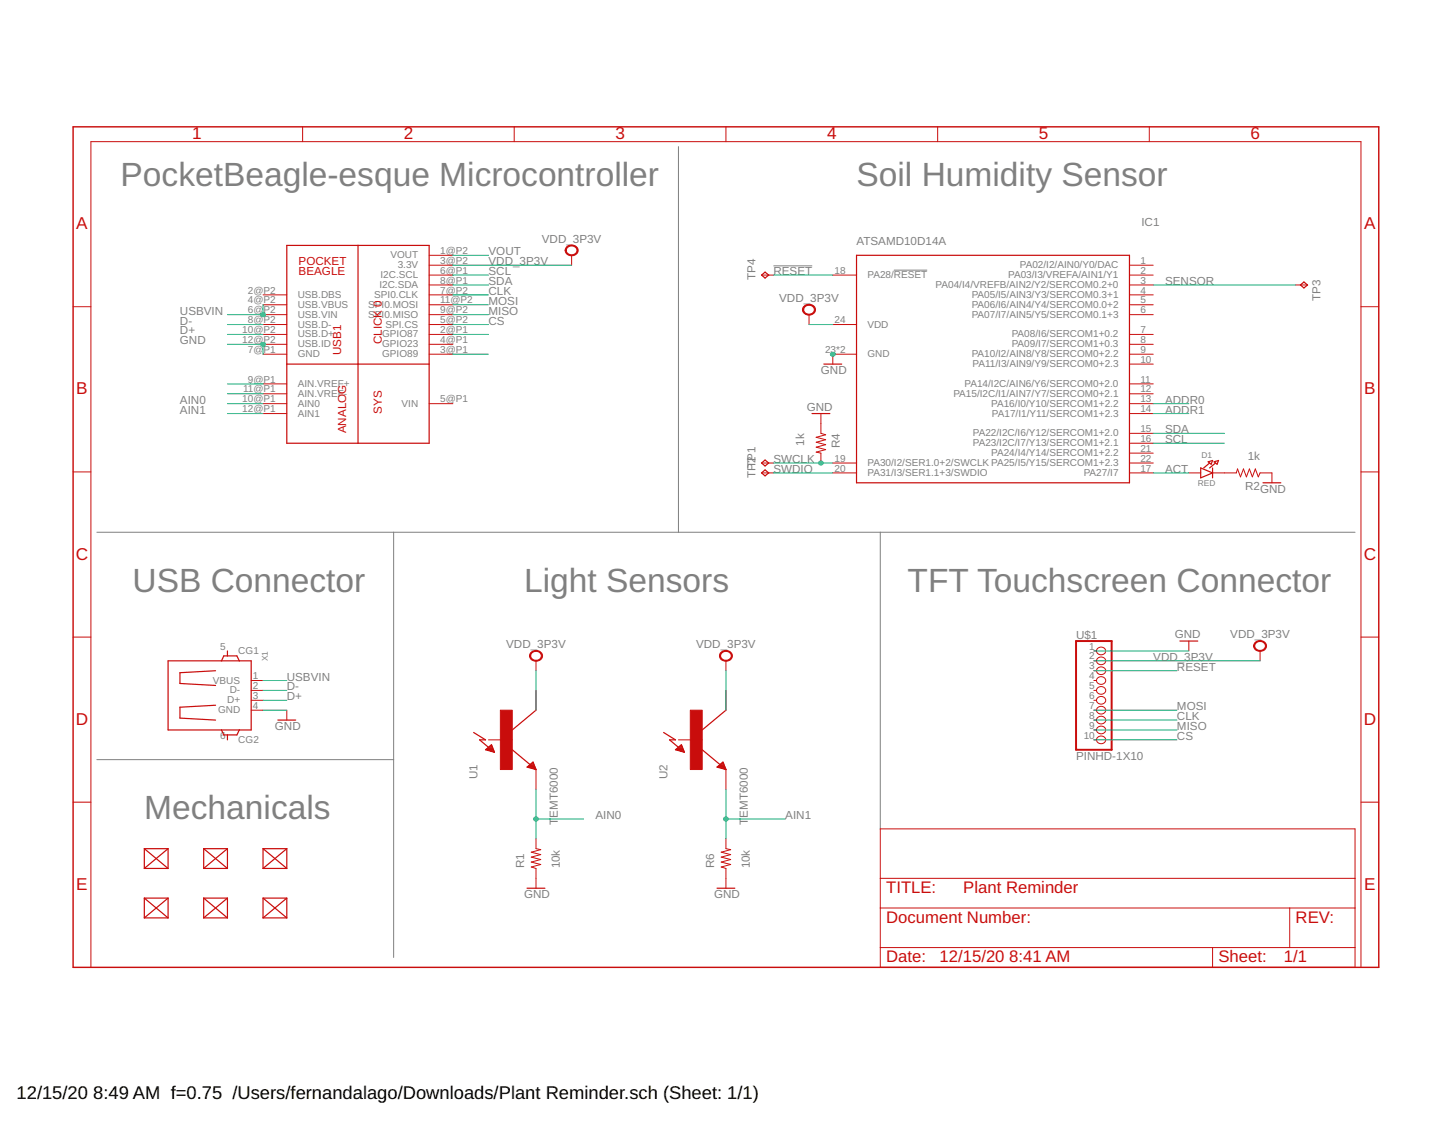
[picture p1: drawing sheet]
<svg xmlns="http://www.w3.org/2000/svg" width="279mm" height="216mm" viewBox="0 0 279 216" stroke-linecap="round" stroke-linejoin="round" font-family="sans-serif">
<path d="M130.6 28.2v74.3M148.9 51.2h7.5M172.1 52h6.4M18.6 102.5h242.3M75.8 102.5v81.9M169.5 102.5v57.1M18.6 146.3h57.2" fill="none" stroke="#808080" stroke-width=".19"/>
<path d="M14.1 24.4h251.4v161.9h-251.4z" fill="none" stroke="#c90d0c" stroke-width=".28"/>
<g fill="none" stroke="#c90d0c" stroke-width=".19">
<path d="M58.3 24.4v2.9M99 24.4v2.9M139.8 24.4v2.9M180.6 24.4v2.9M221.3 24.4v2.9M14.1 59.1h3.4M50.7 58.7h4.5M50.7 56.8h4.5M82.6 53h4.6M82.6 58.7h4.6M82.6 51.1h4.6M82.6 54.9h4.6"/>
<path d="M82.6 56.8h4.6M82.6 49.2h4.6M110.1 49.2v1.9M146.6 53h2.3M160.4 53h4.5M217.5 53h4.6M217.5 58.7h4.6M217.5 51.1h4.6M217.5 54.9h4.6M217.5 56.8h4.6M249.5 54.9h2.3M262.1 59.1h3.4"/>
<path d="M50.7 68.2h4.5M50.7 77.7h4.5M50.7 79.7h4.5M50.7 66.3h4.5M50.7 64.4h4.5M50.7 75.8h4.5M50.7 73.9h4.5M50.7 60.6h4.5M50.7 62.5h4.5M82.6 68.2h4.6M82.6 77.7h4.6M82.6 66.3h4.6"/>
<path d="M82.6 64.4h4.6M82.6 60.6h4.6M82.6 62.5h4.6M155.8 60.6v1.9M158.1 79.7v3.8l.9 .2-1.8 .5 1.8 .5-1.8 .5 1.8 .4-1.8 .5 1.8 .5-1.8 .5 .9 .2v1.9M160.4 62.5h4.5M164.9 68.2h-4.5v1.9M217.5 68.2h4.6M217.5 77.7h4.6M217.5 79.7h4.6M217.5 66.3h4.6M217.5 64.4h4.6"/>
<path d="M217.5 75.8h4.6M217.5 70.1h4.6M217.5 73.9h4.6M217.5 60.6h4.6M14.1 90.9h3.4M146.6 91.1h2.3M146.6 89.2h2.3M160.4 91.1h4.5M160.4 89.2h4.5M217.5 91.1h4.6M217.5 83.5h4.6M217.5 85.4h4.6"/>
<path d="M217.5 89.2h4.6M217.5 87.3h4.6M228.9 91.1h2.3M233.5 91.1h4.6l.2-.8 .6 1.5 .5-1.5 .6 1.5 .6-1.5 .6 1.5 .5-1.5 .6 1.5 .3-.7h2.3v1.9M262.1 90.9h3.4M14.1 122.7h3.4M48.4 134.9h2.3M48.4 133h2.3M48.4 136.8h2.3M48.4 131.1h2.3M55.2 136.8v1.9M103.2 127.3v1.9"/>
<path d="M103.2 133v3.8M139.8 127.3v1.9M139.8 133v3.8M210.6 134.9h.5M210.6 133h.5M210.6 136.8h.5M210.6 131.1h.5M210.6 125.4h.5M210.6 127.3h.5M210.6 129.2h.5M210.6 138.7h.5M211.4 124.8a.8 .8 0 0 1 1.2 0 .8 .8 0 0 1-.2 1.3 .79 .79 0 0 1-1-.2 .79 .79 0 0 1 0-1.1z"/>
<path d="M211.4 126.8a.8 .8 0 0 1 1.2-.1 .8 .8 0 0 1-.2 1.3 .79 .79 0 0 1-1-.2 .79 .79 0 0 1 0-1zM211.4 128.7a.8 .8 0 0 1 1.2-.1 .8 .8 0 0 1-.2 1.3 .79 .79 0 0 1-1-.2 .79 .79 0 0 1 0-1zM211.4 130.5a.8 .8 0 0 1 1.2 0 .8 .8 0 0 1-.2 1.2 .79 .79 0 0 1-1-.1 .79 .79 0 0 1 0-1.1zM211.4 132.4a.8 .8 0 0 1 1.2 0 .8 .8 0 0 1-.2 1.3 .79 .79 0 0 1-1-.2 .79 .79 0 0 1 0-1.1zM211.4 134.4a.8 .8 0 0 1 1.2-.1 .8 .8 0 0 1-.2 1.3 .79 .79 0 0 1-1-.2 .79 .79 0 0 1 0-1zM211.4 136.3a.8 .8 0 0 1 1.2-.1 .8 .8 0 0 1-.2 1.3 .79 .79 0 0 1-1-.2 .79 .79 0 0 1 0-1zM211.4 138.2a.8 .8 0 0 1 1.2-.1 .8 .8 0 0 1-.2 1.3 .79 .79 0 0 1-1-.2 .79 .79 0 0 1 0-1zM228.9 123.5v1.9M242.6 125.4v1.9M262.1 122.7h3.4M14.1 154.5h3.4M94.1 142.5h4.5"/>
<path d="M103.2 148.2v3.8M130.6 142.5h4.6M139.8 148.2v3.8M169.5 159.6h91.4v26.7h-91.4zM210.6 140.6h.5M210.6 142.5h.5M211.4 140.1a.8 .8 0 0 1 1.2 0 .8 .8 0 0 1-.2 1.2 .79 .79 0 0 1-1-.2 .79 .79 0 0 1 0-1zM211.4 142a.8 .8 0 0 1 1.2 0 .8 .8 0 0 1-.2 1.2 .79 .79 0 0 1-1-.2 .79 .79 0 0 1 0-1zM262.1 154.5h3.4M103.2 161.5v1.9l.9 .2-1.8 .5 1.8 .5-1.8 .5 1.8 .4-1.8 .5 1.8 .5-1.8 .5 .9 .3v3.8M139.8 161.5v1.9l.9 .2-1.8 .5 1.8 .5-1.8 .5 1.8 .4-1.8 .5 1.8 .5-1.8 .5 .9 .3v3.8M169.5 174.9h91.4"/>
<path d="M169.5 169.2h91.4M248.3 174.9v7.6M17.5 186.3v-159h244.6v159M169.5 182.5h91.4M233.5 182.5v3.8"/>
</g>
<g fill="none" stroke="#c90d0c" stroke-width=".23">
<path d="M55.2 47.3h27.4v38.1h-27.4zM68.9 47.3v38.1M146.6 53l.7-.6 .7 .6-.7 .6zM164.9 49.2h52.6v43.8h-52.6zM250.4 54.9l.7-.6 .7 .6-.7 .6zM55.2 70.1h27.4M156.4 79.7h3.4M158.6 70.1h3.5M146.6 89.2l.7-.6 .7 .6-.7 .5zM146.6 91.1l.7-.6 .7 .6-.7 .6zM231.2 90.1l2.3 1-2.3 .9zM232.6 88.9l.9-.2-.3 .7z"/>
<path d="M232.9 89.2l-1.1 .9M233.5 90.1v1.9M233.8 88.9l.8-.2-.2 .7zM234.1 89.2l-1.2 .9M243.2 93h3.4M32.4 127.3h16v13.3h-16zM41.5 129.2l-6.9 .4v2l6.9 .4M41.5 135.8l-6.9 .4v2.1l6.9 .4M42.7 127.3l.4-1h2.5l.5 1M43.8 125.4v.9M53.5 138.7h3.4M103.2 136.8l-4.6 3.8"/>
<path d="M139.8 136.8l-4.6 3.8M227.2 123.5h3.4M42.7 140.6l.4 .9h2.5l.5-.9M43.8 141.5v1M91.2 141.1l2.3 1.4h-1.1l1.7 1.4M93.5 144.4l1.1-1 .6 1.5zM93.6 144.4h1.4M93.8 144.2h1.1M93.9 144.5h1.2M94 144h.9M94.2 143.8h.6M94.4 143.7h.3"/>
<path d="M94.5 144.7h.6M94.6 143.5h.1M95.1 144.8h.1M98.6 144.4l4.6 3.8M101.5 147.7l1.1-.9 .6 1.4zM101.6 147.6h1.4M101.7 147.8h1.3M101.8 147.5h1.1M102 147.3h.8M102.2 147.1h.6M102.3 148h.8M102.4 147h.3"/>
<path d="M102.6 146.8h.1M102.9 148.1h.3M127.8 141.1l2.3 1.4h-1.2l1.7 1.4M130.1 144.4l1.1-1 .6 1.5zM130.1 144.4h1.5M130.3 144.2h1.2M130.5 144.5h1.1M130.5 144h.9M130.7 143.8h.7M130.9 143.7h.4M131 144.7h.7M131.1 143.5h.1"/>
<path d="M131.6 144.8h.2M135.2 144.4l4.6 3.8M138.1 147.7l1.1-.9 .6 1.4zM138.2 147.6h1.4M138.3 147.8h1.3M138.4 147.5h1.1M138.6 147.3h.8M138.8 147.1h.6M138.9 148h.8M139 147h.3M139.2 146.8h.1M139.4 148.1h.3"/>
<path d="M27.8 173l4.6 3.8M27.8 173h4.6M27.8 176.8h4.6M27.8 163.4v3.9M27.8 173v3.8M27.8 163.4l4.6 3.9M27.8 163.4h4.6M27.8 167.3h4.6M32.4 163.4v3.9M32.4 173v3.8M32.4 173l-4.6 3.8M32.4 163.4l-4.6 3.9"/>
<path d="M39.2 173h4.6M39.2 176.8h4.6M39.2 173l4.6 3.8M39.2 163.4v3.9M39.2 173v3.8M39.2 163.4l4.6 3.9M39.2 163.4h4.6M39.2 167.3h4.6M43.8 163.4v3.9M43.8 173v3.8M43.8 163.4l-4.6 3.9M43.8 173l-4.6 3.8"/>
<path d="M50.7 173h4.5M50.7 176.8h4.5M50.7 173l4.5 3.8M50.7 163.4v3.9M50.7 173v3.8M50.7 163.4h4.5M50.7 167.3h4.5M50.7 163.4l4.5 3.9M55.2 163.4v3.9M55.2 173v3.8M55.2 173l-4.5 3.8M55.2 163.4l-4.5 3.9"/>
<path d="M101.5 171.1h3.4M138.1 171.1h3.4"/>
</g>
<path d="M207.2 123.5h6.9v20.9h-6.9z" fill="none" stroke="#c90d0c" stroke-width=".38"/>
<g fill="#c90d0c" stroke="#c90d0c" stroke-width=".19">
<path d="M96.4 136.8h2.2v11.4h-2.2z"/>
<path d="M132.9 136.8h2.3v11.4h-2.3z"/>
</g>
<g fill="#c90d0c" stroke="#c90d0c" stroke-width=".19">
<path d="M109.2 47.5a1.2 1.2 0 0 1 1.5-.2 1.2 1.2 0 0 1 .5 1.4 1.31 1.31 0 0 1-1.4 .6 1.31 1.31 0 0 1-1-1.1h.3a.99 .99 0 0 1 1.2-.8 .99 .99 0 0 1 .7 1.3 1.07 1.07 0 0 1-1.1 .4 1.07 1.07 0 0 1-.8-.9h-.3z" fill-rule="evenodd"/>
<path d="M154.7 59.1a1.27 1.27 0 0 1 1.4-.5 1.27 1.27 0 0 1 .9 1.3 1.3 1.3 0 0 1-1.3 .8 1.3 1.3 0 0 1-1.2-1.1h.2a1.02 1.02 0 0 1 1.2-.8 1.02 1.02 0 0 1 .9 1.1 1.07 1.07 0 0 1-1.1 .6 1.07 1.07 0 0 1-1-.9h-.2z" fill-rule="evenodd"/>
<path d="M241.7 123.7a1.19 1.19 0 0 1 1.5-.2 1.19 1.19 0 0 1 .5 1.4 1.3 1.3 0 0 1-1.3 .5 1.3 1.3 0 0 1-1-1h.2a1.02 1.02 0 0 1 1.1-.8 1.02 1.02 0 0 1 .9 1 1.08 1.08 0 0 1-1.1 .7 1.08 1.08 0 0 1-.9-.9h-.2v-.3z" fill-rule="evenodd"/>
<path d="M138.7 125.8a1.27 1.27 0 0 1 1.4-.5 1.27 1.27 0 0 1 .9 1.3 1.29 1.29 0 0 1-1.3 .8 1.29 1.29 0 0 1-1.2-1.1h.2a1.02 1.02 0 0 1 1.2-.8 1.02 1.02 0 0 1 .9 1 1.08 1.08 0 0 1-1.1 .7 1.08 1.08 0 0 1-1-.9h-.2z" fill-rule="evenodd"/>
<path d="M102.3 125.6a1.25 1.25 0 0 1 1.4-.3 1.25 1.25 0 0 1 .7 1.3 1.31 1.31 0 0 1-1.3 .8 1.31 1.31 0 0 1-1.1-1.1h.2a.98 .98 0 0 1 1.2-.9 .98 .98 0 0 1 .7 1.3 1.06 1.06 0 0 1-1.1 .5 1.06 1.06 0 0 1-.8-.9h-.2v-.3z" fill-rule="evenodd"/>
</g>
<g fill="#0dab76" stroke="#0dab76" stroke-width=".19">
<circle cx="160.4" cy="68.2" r=".43"/>
<circle cx="50.7" cy="66.3" r=".43"/>
<circle cx="158.1" cy="89.2" r=".43"/>
<circle cx="50.7" cy="60.6" r=".43"/>
<circle cx="103.2" cy="157.7" r=".43"/>
<circle cx="139.8" cy="157.7" r=".43"/>
</g>
<g fill="none" stroke="#0dab76" stroke-width=".19">
<path d="M50.7 58.7v1.9h-6.9M87.2 53h6.9M87.2 54.9h6.9M87.2 49.2h6.9M87.2 56.8h6.9M87.2 58.7h6.9M87.2 51.1h22.9M148.9 53h11.5M222.1 54.9h27.4M43.8 66.3h6.9v1.9M43.8 77.7h6.9M43.8 79.7h6.9"/>
<path d="M43.8 62.5h6.9M43.8 64.4h6.9M43.8 73.9h6.9M43.8 75.8h6.9M87.2 62.5h6.9M87.2 64.4h6.9M87.2 60.6h6.9M87.2 68.2h6.9M155.8 62.5h4.6M222.1 77.7h6.8M222.1 79.7h6.8M148.9 91.1h11.5"/>
<path d="M148.9 89.2h11.5M222.1 91.1h6.8M222.1 85.4h13.7M222.1 83.5h13.7M50.7 136.8h4.5M50.7 133h4.5M50.7 134.9h4.5M50.7 131.1h4.5M103.2 129.2v7.6M139.8 129.2v7.6M210.6 136.8h16M210.6 125.4h18.3"/>
<path d="M210.6 138.7h16M210.6 129.2h16M210.6 127.3h32M103.2 152v9.5M103.2 157.7h9.2M139.8 157.7h11.4M139.8 152v9.5M210.6 140.6h16M210.6 142.5h16"/>
</g>
<g font-size="6.5" fill="#808080">
<text x="23.2" y="35.8">PocketBeagle-esque Microcontroller</text>
<text x="164.9" y="35.8">Soil Humidity Sensor</text>
<text x="25.5" y="113.9">USB Connector</text>
<text x="100.9" y="113.9">Light Sensors</text>
<text x="174.8" y="113.9">TFT Touchscreen Connector</text>
<text x="27.8" y="157.7">Mechanicals</text>
</g>
<g font-size="3.5">
<text x="3.2" y="211.7">12/15/20</text>
<text x="17.9" y="211.7">8:49 AM f=0.75 /Users/fernandalago/Downloads/Plant Reminder.sch (Sheet: 1/1)</text>
</g>
<g font-size="3.3" fill="#c90d0c">
<text x="37" y="26.8">1</text>
<text x="77.7" y="26.8">2</text>
<text x="118.5" y="26.8">3</text>
<text x="159.3" y="26.8">4</text>
<text x="200" y="26.8">5</text>
<text x="240.8" y="26.8">6</text>
<text x="14.7" y="44.2">A</text>
<text x="262.7" y="44.2">A</text>
<text x="14.7" y="76">B</text>
<text x="262.7" y="76">B</text>
<text x="14.6" y="107.8">C</text>
<text x="262.6" y="107.8">C</text>
<text x="14.6" y="139.6">D</text>
<text x="262.6" y="139.6">D</text>
<text x="14.7" y="171.4">E</text>
<text x="262.7" y="171.4">E</text>
</g>
<g font-size="3.2" fill="#c90d0c">
<text x="170.6" y="172">TITLE:</text>
<text x="185.5" y="172">Plant Reminder</text>
<text x="170.6" y="177.7">Document Number:</text>
<text x="249.5" y="177.7">REV:</text>
<text x="170.6" y="185.4">Date:</text>
<text x="180.9" y="185.4">12/15/20</text>
<text x="194.3" y="185.4">8:41 AM</text>
<text x="234.6" y="185.4">Sheet:</text>
<text x="247.2" y="185.4">1/1</text>
</g>
<g font-size="2.2" fill="#808080">
<text x="104.3" y="46.8">VDD_3P3V</text>
<text x="164.9" y="47.3">ATSAMD10D14A</text>
<text x="219.8" y="43.5">IC1</text>
<text x="94.1" y="49.2">VOUT</text>
<text x="94.1" y="53">SCL</text>
<text x="94.1" y="51.1">VDD_3P3V</text>
<text x="145.5" y="53.9" transform="rotate(-90 145.5 53.9)">TP4</text>
<text x="148.9" y="53">RESET</text>
<text x="94.1" y="54.9">SDA</text>
<text x="94.1" y="56.8">CLK</text>
<text x="94.1" y="58.7">MOSI</text>
<text x="150" y="58.2">VDD_3P3V</text>
<text x="224.3" y="54.9">SENSOR</text>
<text x="254.3" y="58" transform="rotate(-90 254.3 58)">TP3</text>
<text x="34.6" y="62.5">D-</text>
<text x="34.6" y="64.4">D+</text>
<text x="34.6" y="60.6">USBVIN</text>
<text x="94.1" y="60.6">MISO</text>
<text x="94.1" y="62.5">CS</text>
<text x="34.6" y="66.3">GND</text>
<text x="34.6" y="77.7">AIN0</text>
<text x="158.1" y="72">GND</text>
<text x="224.3" y="77.7">ADDR0</text>
<text x="34.6" y="79.7">AIN1</text>
<text x="155.4" y="79.1">GND</text>
<text x="224.3" y="79.7">ADDR1</text>
<text x="224.3" y="83.5">SDA</text>
<text x="148.9" y="89.2">SWCLK</text>
<text x="154.8" y="85.8" transform="rotate(-90 154.8 85.8)">1k</text>
<text x="161.7" y="86.3" transform="rotate(-90 161.7 86.3)">R4</text>
<text x="224.3" y="85.4">SCL</text>
<text x="240.3" y="88.6">1k</text>
<text x="145.5" y="92" transform="rotate(-90 145.5 92)">TPT2P1</text>
<text x="148.9" y="91.1">SWDIO</text>
<text x="224.3" y="91.1">ACT</text>
<text x="239.8" y="94.3">R2</text>
<text x="242.6" y="94.9">GND</text>
<text x="97.5" y="124.9">VDD_3P3V</text>
<text x="134" y="124.9">VDD_3P3V</text>
<text x="207.2" y="123">U$1</text>
<text x="226.2" y="122.9">GND</text>
<text x="236.9" y="123">VDD_3P3V</text>
<text x="55.2" y="131.1">USBVIN</text>
<text x="222.1" y="127.3">VDD_3P3V</text>
<text x="226.6" y="129.2">RESET</text>
<text x="55.2" y="133">D-</text>
<text x="55.2" y="134.9">D+</text>
<text x="226.6" y="136.8">MOSI</text>
<text x="52.9" y="140.6">GND</text>
<text x="226.6" y="138.7">CLK</text>
<text x="226.6" y="140.6">MISO</text>
<text x="226.6" y="142.5">CS</text>
<text x="207.2" y="146.3">PINHD-1X10</text>
<text x="92" y="150.1" transform="rotate(-90 92 150.1)">U1</text>
<text x="128.5" y="150.1" transform="rotate(-90 128.5 150.1)">U2</text>
<text x="107.4" y="158.8" transform="rotate(-90 107.4 158.8)">T</text>
<text x="107.4" y="157.5" transform="rotate(-90 107.4 157.5)">EMT6000</text>
<text x="114.6" y="157.7">AIN0</text>
<text x="144" y="158.8" transform="rotate(-90 144 158.8)">T</text>
<text x="144" y="157.5" transform="rotate(-90 144 157.5)">EMT6000</text>
<text x="151.2" y="157.7">AIN1</text>
<text x="100.9" y="167.3" transform="rotate(-90 100.9 167.3)">R1</text>
<text x="107.8" y="167.3" transform="rotate(-90 107.8 167.3)">10k</text>
<text x="137.5" y="167.3" transform="rotate(-90 137.5 167.3)">R6</text>
<text x="144.4" y="167.3" transform="rotate(-90 144.4 167.3)">10k</text>
<text x="100.9" y="173">GND</text>
<text x="137.5" y="173">GND</text>
</g>
<g font-size="2.2" fill="#c90d0c">
<text x="57.5" y="51.1">POCKET</text>
<text x="57.5" y="53">BEAGLE</text>
<text x="65.7" y="68.4" transform="rotate(-90 65.7 68.4)">USB1</text>
<text x="73.5" y="66.3" transform="rotate(-90 73.5 66.3)">CLICK 0</text>
<text x="66.6" y="83.5" transform="rotate(-90 66.6 83.5)">ANALOG</text>
<text x="73.5" y="79.7" transform="rotate(-90 73.5 79.7)">SYS</text>
</g>
<g font-size="1.9" fill="#808080">
<text x="73.3" y="53.6">I2C.SCL</text>
<text x="75.2" y="49.7">VOUT</text>
<text x="76.6" y="51.7">3.3V</text>
<text x="84.7" y="48.9">1@P2</text>
<text x="84.7" y="50.8">3@P2</text>
<text x="84.7" y="52.7">6@P1</text>
<text x="160.7" y="52.7">18</text>
<text x="167" y="53.6">PA28/RESET</text>
<text x="194.1" y="53.6">PA03/I3/VREFA/AIN1/Y1</text>
<text x="196.4" y="51.7">PA02/I2/AIN0/Y0/DAC</text>
<text x="219.6" y="50.8">1</text>
<text x="219.6" y="52.7">2</text>
<text x="47.7" y="56.5">2@P2</text>
<text x="47.7" y="58.4">4@P2</text>
<text x="57.3" y="57.4">USB.DBS</text>
<text x="57.3" y="59.3">USB.VBUS</text>
<text x="70.9" y="59.3">SPI0.MOSI</text>
<text x="72.1" y="57.4">SPI0.CLK</text>
<text x="73" y="55.5">I2C.SDA</text>
<text x="84.7" y="54.6">8@P1</text>
<text x="84.7" y="56.5">7@P2</text>
<text x="84.7" y="58.4">11@P2</text>
<text x="180.1" y="55.5">PA04/I4/VREFB/AIN2/Y2/SERCOM0.2+0</text>
<text x="187.1" y="59.3">PA06/I6/AIN4/Y4/SERCOM0.0+2</text>
<text x="187.1" y="57.4">PA05/I5/AIN3/Y3/SERCOM0.3+1</text>
<text x="219.6" y="58.4">5</text>
<text x="219.6" y="54.6">3</text>
<text x="219.6" y="56.5">4</text>
<text x="46.7" y="64.1">10@P2</text>
<text x="47.7" y="60.3">6@P2</text>
<text x="47.7" y="62.2">8@P2</text>
<text x="57.3" y="61.2">USB.VIN</text>
<text x="57.3" y="63.1">USB.D-</text>
<text x="57.3" y="65">USB.D+</text>
<text x="70.9" y="61.2">SPI0.MISO</text>
<text x="73.6" y="65">GPIO87</text>
<text x="74.2" y="63.1">SPI.CS</text>
<text x="84.7" y="60.3">9@P2</text>
<text x="84.7" y="62.2">5@P2</text>
<text x="84.7" y="64.1">2@P1</text>
<text x="160.7" y="62.2">24</text>
<text x="167" y="63.1">VDD</text>
<text x="187.1" y="61.2">PA07/I7/AIN5/Y5/SERCOM0.1+3</text>
<text x="194.8" y="65">PA08/I6/SERCOM1+0.2</text>
<text x="219.6" y="64.1">7</text>
<text x="219.6" y="60.3">6</text>
<text x="46.7" y="66.1">12@P2</text>
<text x="47.7" y="68">7@P1</text>
<text x="57.3" y="66.9">USB.ID</text>
<text x="57.3" y="68.8">GND</text>
<text x="73.6" y="66.9">GPIO23</text>
<text x="73.6" y="68.8">GPIO89</text>
<text x="84.7" y="66.1">4@P1</text>
<text x="84.7" y="68">3@P1</text>
<text x="158.9" y="68">23*2</text>
<text x="167" y="68.8">GND</text>
<text x="187.1" y="68.8">PA10/I2/AIN8/Y8/SERCOM0+2.2</text>
<text x="187.3" y="70.7">PA11/I3/AIN9/Y9/SERCOM0+2.3</text>
<text x="194.8" y="66.9">PA09/I7/SERCOM1+0.3</text>
<text x="219.6" y="66.1">8</text>
<text x="219.6" y="69.9">10</text>
<text x="219.6" y="68">9</text>
<text x="46.7" y="77.5">10@P1</text>
<text x="46.8" y="75.6">11@P1</text>
<text x="47.7" y="73.7">9@P1</text>
<text x="57.3" y="74.5">AIN.VREF+</text>
<text x="57.3" y="76.4">AIN.VREF-</text>
<text x="84.7" y="77.5">5@P1</text>
<text x="183.6" y="76.4">PA15/I2C/I1/AIN7/Y7/SERCOM0+2.1</text>
<text x="185.7" y="74.5">PA14/I2C/AIN6/Y6/SERCOM0+2.0</text>
<text x="219.6" y="77.5">13</text>
<text x="219.6" y="75.6">12</text>
<text x="219.6" y="73.7">11</text>
<text x="46.7" y="79.4">12@P1</text>
<text x="57.3" y="78.3">AIN0</text>
<text x="57.3" y="80.2">AIN1</text>
<text x="77.3" y="78.3">VIN</text>
<text x="190.9" y="78.3">PA16/I0/Y10/SERCOM1+2.2</text>
<text x="191" y="80.2">PA17/I1/Y11/SERCOM1+2.3</text>
<text x="219.6" y="79.4">14</text>
<text x="219.6" y="83.2">15</text>
<text x="160.7" y="88.9">19</text>
<text x="167" y="89.7">PA30/I2/SER1.0+2/SWCLK PA25/I5/Y15/SERCOM1+2.3</text>
<text x="187.3" y="84">PA22/I2C/I6/Y12/SERCOM1+2.0</text>
<text x="187.3" y="85.9">PA23/I2C/I7/Y13/SERCOM1+2.1</text>
<text x="190.9" y="87.8">PA24/I4/Y14/SERCOM1+2.2</text>
<text x="219.6" y="85.1">16</text>
<text x="219.6" y="87">21</text>
<text x="219.6" y="88.9">22</text>
<text x="160.7" y="90.8">20</text>
<text x="167" y="91.6">PA31/I3/SER1.1+3/SWDIO</text>
<text x="208.7" y="91.6">PA27/I7</text>
<text x="219.6" y="90.8">17</text>
<text x="42.4" y="125.1">5</text>
<text x="45.9" y="125.9">CG1</text>
<text x="209.7" y="125.1">1</text>
<text x="41" y="131.6">VBUS</text>
<text x="48.7" y="130.8">1</text>
<text x="209.7" y="127">2</text>
<text x="209.7" y="128.9">3</text>
<text x="209.7" y="130.8">4</text>
<text x="42" y="137.4">GND</text>
<text x="43.7" y="135.5">D+</text>
<text x="44.2" y="133.6">D-</text>
<text x="48.7" y="134.6">3</text>
<text x="48.7" y="132.7">2</text>
<text x="48.7" y="136.5">4</text>
<text x="209.7" y="132.7">5</text>
<text x="209.7" y="134.6">6</text>
<text x="209.7" y="136.5">7</text>
<text x="42.4" y="142.2">6</text>
<text x="45.9" y="143.1">CG2</text>
<text x="208.7" y="142.2">10</text>
<text x="209.7" y="138.4">8</text>
<text x="209.7" y="140.3">9</text>
</g>
<g font-size="1.6" fill="#808080">
<text x="231.3" y="88.2">D1</text>
<text x="230.7" y="93.6">RED</text>
<text x="51.6" y="127.3" transform="rotate(-90 51.6 127.3)">X1</text>
</g>
</svg>
